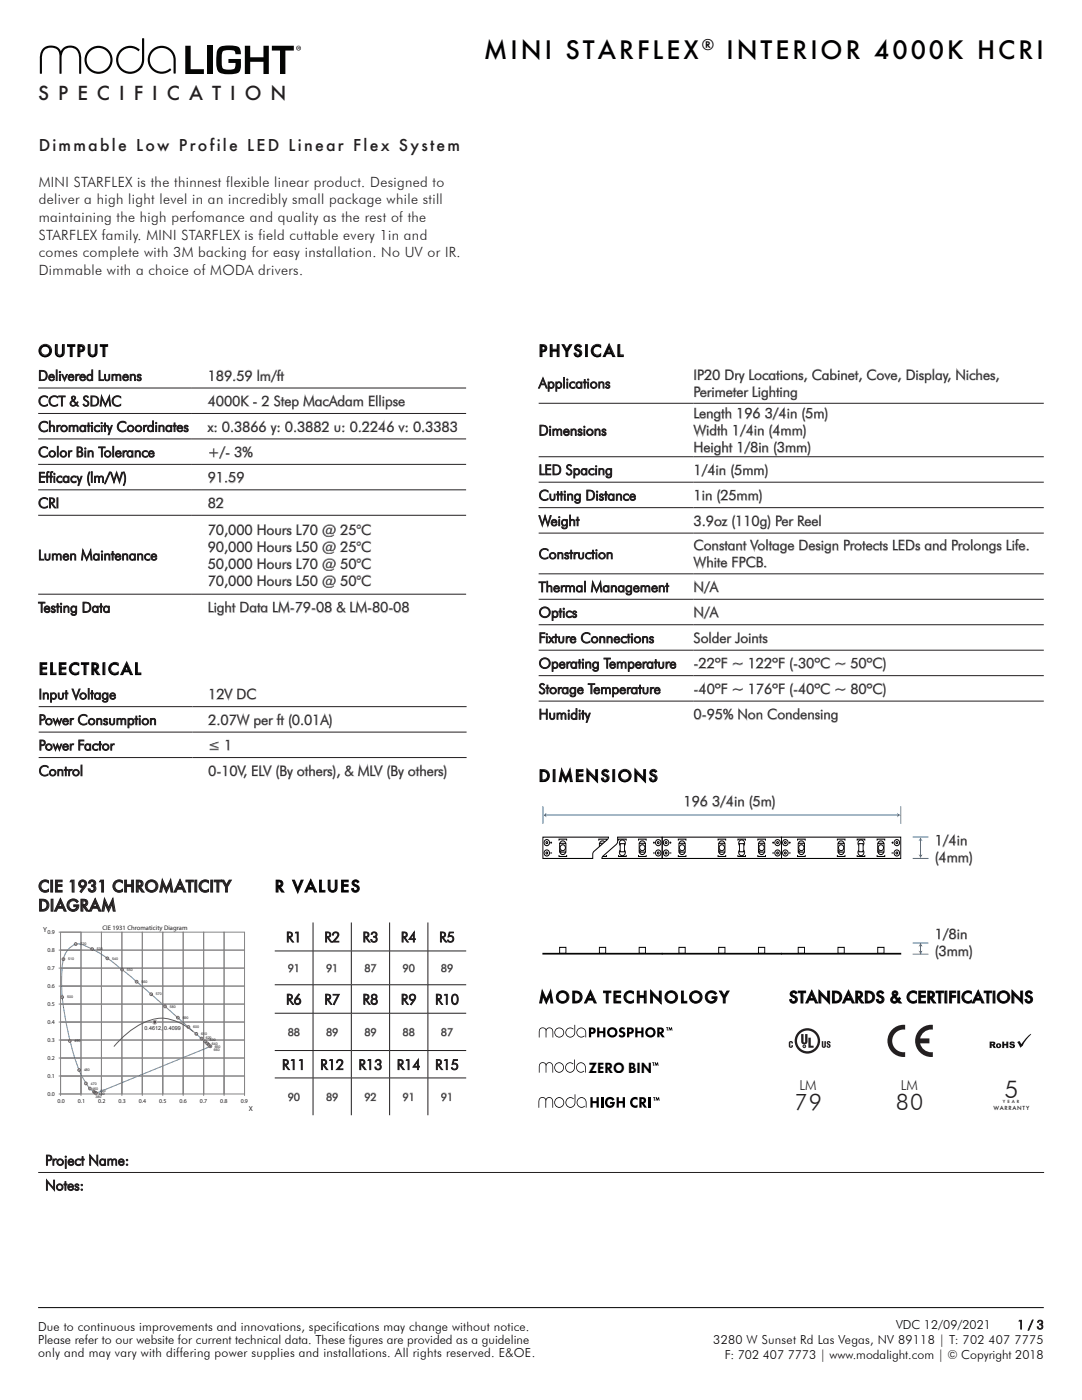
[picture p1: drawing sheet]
<svg xmlns="http://www.w3.org/2000/svg" width="216mm" height="279mm" viewBox="0 0 216 279" stroke-linecap="round" stroke-linejoin="round" font-family="sans-serif">
<g fill="#040503">
<path d="M24.2 9.8a2.66 2.66 0 0 1 3.7 .2l-.2 .2a2.4 2.4 0 0 0-3.9 .7 2.4 2.4 0 0 0 1.9 3.4 2.4 2.4 0 0 0 2.6-2.9v-3.7l.4-.1 .1 4.5a2.8 2.8 0 0 1-4.1 2.3 2.8 2.8 0 0 1-.5-4.6z"/>
<path d="M30.1 10.2a2.79 2.79 0 0 1 3.1-.9 2.79 2.79 0 0 1 1.9 2.6l-.1 2.8-.4-.1v-1.2a3.4 3.4 0 0 0-.9-3.3 2.37 2.37 0 0 0-3.2 .3 2.37 2.37 0 0 0 .2 3.3 2.37 2.37 0 0 0 3.3-.1l.2 .3a2.76 2.76 0 0 1-3.9 .1 2.76 2.76 0 0 1-.2-3.8z"/>
<path d="M8.6 9.7a2.25 2.25 0 0 1 3.5 .5 2.18 2.18 0 0 1 2.7-1 2.18 2.18 0 0 1 1.4 2.5v2.9l-.3 .1-.1-3a1.79 1.79 0 0 0-1.8-2.2 1.79 1.79 0 0 0-1.7 2.2v2.9l-.1 .1-.3-.1v-2.9a1.78 1.78 0 0 0-1.7-2.2 1.78 1.78 0 0 0-1.8 2v3.1l-.3 .1-.1-.1-.1-3.2a2.68 2.68 0 0 1 .7-1.7z"/>
<path d="M37 9.1h1v4.7h2.7v1h-3.7z"/>
<path d="M41.3 9.1h1.1v5.7h-1.1z"/>
<path d="M43.6 9.6a4.2 4.2 0 0 1 3.5-.4 1.26 1.26 0 0 1 1 1.6h-1.1a.71 .71 0 0 0-.9-.8l-1.2 .1a.94 .94 0 0 0-.7 1.2v1.3a1.05 1.05 0 0 0 .3 1.1 1.05 1.05 0 0 0 1.1 .2h.4a.93 .93 0 0 0 1-1.3h-1.4v-.8h2.5a3.6 3.6 0 0 1-.5 2.7 5 5 0 0 1-4-.2 5.7 5.7 0 0 1-.3-4z"/>
<path d="M48.9 9.1h1v2.3h2.7v-2.3h1v5.7h-1v-2.5h-2.7v2.5h-1z"/>
<path d="M54.2 9.1h4.4v1h-1.7v4.7h-1v-4.7h-1.7z"/>
<path d="M17.3 11.9a2.37 2.37 0 0 1 4.7 0 2.37 2.37 0 0 1-4.7 0zM16.9 11.9a2.8 2.8 0 0 0 5.6 0 2.8 2.8 0 0 0-5.6 0z"/>
</g>
<path d="M59.5 9.4v.2h.1zM59.4 9.4h.3l.1 .4-.2-.1-.2 .1zM59.2 9.6a.4 .4 0 0 0 .8 0 .4 .4 0 0 0-.8 0zM59.1 9.6a.5 .5 0 0 1 1 0 .5 .5 0 0 1-1 0z" fill="#231f20"/>
<path d="M7.6 261h200.7" fill="none" stroke="#000001" stroke-width=".2"/>
<g fill="none" stroke="#231f20" stroke-width=".2">
<path d="M7.6 77.4h85.4M7.6 82.5h85.4M7.6 87.6h85.4M7.6 92.7h85.4M7.6 97.8h85.4M107.5 80.5h100.8M107.5 91.2h100.8M107.5 96.2h100.8M7.6 102.8h85.4M7.6 118.6h85.4M107.5 101.3h100.8M107.5 106.4h100.8"/>
<path d="M107.5 114.5h100.8M107.5 119.6h100.8M107.5 124.7h100.8M107.5 129.8h100.8M107.5 134.8h100.8M107.5 139.9h100.8M7.6 234h200.7"/>
</g>
<path d="M107.5 68.5h17v2.7h-17z" fill="#fff"/>
<path d="M7.7 141h85.4M7.7 146.1h85.4M7.7 151.2h85.4" fill="none" stroke="#231f20" stroke-width=".2"/>
<path d="M7.7 184.1h43.6v38.1h-43.6z" fill="#fff"/>
<g fill="none" stroke="#878686" stroke-width=".2">
<path d="M11.7 196.8h4.5M11.7 193.2h4.5M11.7 189.6h4.5M11.7 186h4.5M12.1 186h4.1v3.6h-4.1zM12.1 189.6h4.1v3.6h-4.1zM12.1 193.2h4.1v3.6h-4.1zM12.1 196.8h4.1v3.6h-4.1zM16.2 186h4v3.6h-4zM16.2 189.6h4v3.6h-4zM16.2 193.2h4v3.6h-4zM16.2 196.8h4v3.6h-4z"/>
<path d="M20.2 186h4.1v3.6h-4.1zM20.2 189.6h4.1v3.6h-4.1zM20.2 193.2h4.1v3.6h-4.1zM20.2 196.8h4.1v3.6h-4.1zM24.3 186h4.1v3.6h-4.1zM24.3 189.6h4.1v3.6h-4.1zM24.3 193.2h4.1v3.6h-4.1zM24.3 196.8h4.1v3.6h-4.1zM28.4 186h4.1v3.6h-4.1zM28.4 189.6h4.1v3.6h-4.1zM28.4 193.2h4.1v3.6h-4.1zM28.4 196.8h4.1v3.6h-4.1z"/>
<path d="M32.5 186h4.1v3.6h-4.1zM32.5 189.6h4.1v3.6h-4.1zM32.5 193.2h4.1v3.6h-4.1zM32.5 196.8h4.1v3.6h-4.1zM36.6 186h4v3.6h-4zM36.6 189.6h4v3.6h-4zM36.6 193.2h4v3.6h-4zM36.6 196.8h4v3.6h-4zM40.6 186h4.1v3.6h-4.1zM40.6 189.6h4.1v3.6h-4.1zM40.6 193.2h4.1v3.6h-4.1zM40.6 196.8h4.1v3.6h-4.1z"/>
<path d="M44.7 186h4.1v3.6h-4.1zM44.7 189.6h4.1v3.6h-4.1zM44.7 193.2h4.1v3.6h-4.1zM44.7 196.8h4.1v3.6h-4.1zM11.7 214.7h4.5v4M11.7 211.2h4.5M11.7 207.6h4.5M11.7 204h4.5M11.7 200.4h4.5M11.7 218.3h4.5M12.1 200.4h4.1v3.6h-4.1zM12.1 204h4.1v3.6h-4.1z"/>
<path d="M12.1 207.6h4.1v3.6h-4.1zM12.1 211.2h4.1v3.5h-4.1zM12.1 214.7h4.1v3.6h-4.1zM12.1 214.7v4M16.2 200.4h4v3.6h-4zM16.2 204h4v3.6h-4zM16.2 207.6h4v3.6h-4zM16.2 211.2h4v3.5h-4zM16.2 214.7h4v3.6h-4zM20.2 200.4h4.1v3.6h-4.1zM20.2 204h4.1v3.6h-4.1zM20.2 207.6h4.1v3.6h-4.1z"/>
<path d="M20.2 211.2h4.1v3.5h-4.1zM20.2 214.7h4.1v3.6h-4.1zM20.2 214.7v4M24.3 200.4h4.1v3.6h-4.1zM24.3 204h4.1v3.6h-4.1zM24.3 207.6h4.1v3.6h-4.1zM24.3 211.2h4.1v3.5h-4.1zM24.3 214.7h4.1v3.6h-4.1zM24.3 214.7v4M28.4 214.7v4M28.4 200.4h4.1v3.6h-4.1zM28.4 204h4.1v3.6h-4.1z"/>
<path d="M28.4 207.6h4.1v3.6h-4.1zM28.4 211.2h4.1v3.5h-4.1zM28.4 214.7h4.1v3.6h-4.1zM32.5 200.4h4.1v3.6h-4.1zM32.5 204h4.1v3.6h-4.1zM32.5 207.6h4.1v3.6h-4.1zM32.5 211.2h4.1v3.5h-4.1zM32.5 214.7h4.1v3.6h-4.1zM32.5 214.7v4M36.6 200.4h4v3.6h-4zM36.6 204h4v3.6h-4zM36.6 207.6h4v3.6h-4z"/>
<path d="M36.6 211.2h4v3.5h-4zM36.6 214.7h4v3.6h-4zM36.6 214.7v4M40.6 214.7v4M40.6 200.4h4.1v3.6h-4.1zM40.6 204h4.1v3.6h-4.1zM40.6 207.6h4.1v3.6h-4.1zM40.6 211.2h4.1v3.5h-4.1zM40.6 214.7h4.1v3.6h-4.1zM44.7 200.4h4.1v3.6h-4.1zM44.7 204h4.1v3.6h-4.1zM44.7 207.6h4.1v3.6h-4.1z"/>
<path d="M44.7 211.2h4.1v3.5h-4.1zM44.7 214.7h4.1v3.6h-4.1zM44.7 214.7v4M48.8 214.7v4"/>
</g>
<path d="M38.6 205.9a10.2 10.2 0 0 0-7.1-2.6 14.9 14.9 0 0 0-8.8 5.6" fill="none" stroke="#5a5a5a" stroke-width=".2"/>
<path d="M13.9 189.2a2.27 2.27 0 0 1 2.9-.5 37.4 37.4 0 0 1 9.3 6.2l15.9 13.9-22 9a1.39 1.39 0 0 1-2-.4 19.7 19.7 0 0 1-3.7-8.2 45.9 45.9 0 0 1-1.9-15.6 6.1 6.1 0 0 1 1.5-4.4z" fill="none" stroke="#4c81bf" stroke-width=".2"/>
<g fill="none" stroke="#c83737" stroke-width=".2">
<circle cx="12.4" cy="199" r=".27"/>
<circle cx="12.7" cy="191.4" r=".27"/>
<circle cx="15.1" cy="188.4" r=".27"/>
<circle cx="18.4" cy="189.4" r=".27"/>
<circle cx="21.4" cy="191.3" r=".27"/>
<circle cx="24.4" cy="193.5" r=".27"/>
<circle cx="27.3" cy="195.9" r=".27"/>
<circle cx="30.2" cy="198.4" r=".27"/>
<circle cx="13.9" cy="207.7" r=".27"/>
<circle cx="15.8" cy="213.5" r=".27"/>
<circle cx="17.1" cy="216.2" r=".27"/>
<circle cx="17.9" cy="217.2" r=".27"/>
<circle cx="18.8" cy="217.9" r=".27"/>
<circle cx="18.9" cy="218.1" r=".27"/>
<circle cx="19.2" cy="218.1" r=".27"/>
<circle cx="32.9" cy="200.8" r=".27"/>
<circle cx="35.5" cy="203.1" r=".27"/>
<circle cx="37.6" cy="205" r=".27"/>
<circle cx="39.2" cy="206.3" r=".27"/>
<circle cx="40.2" cy="207.3" r=".27"/>
<circle cx="40.9" cy="207.8" r=".27"/>
<circle cx="41.3" cy="208.2" r=".27"/>
<circle cx="41.6" cy="208.5" r=".27"/>
<circle cx="42" cy="208.8" r=".27"/>
</g>
<circle cx="30.9" cy="204" r=".43" fill="#ee1d23"/>
<circle cx="30.9" cy="204" r=".43" fill="none" stroke="#d8b1b0" stroke-width=".2"/>
<g fill="none" stroke="#231f20" stroke-width=".2">
<path d="M54.8 189.8h38.2M54.8 196.5h38.2M62.5 184.1v5.6M62.5 189.8v6.7M62.5 196.6v5.6M70.1 184.1v5.6M70.1 189.8v6.7M70.1 196.6v5.6M77.7 184.1v5.6M77.7 189.8v6.7M77.7 196.6v5.6M85.4 184.1v5.6"/>
<path d="M85.4 189.8v6.7M85.4 196.6v5.6M54.8 202.2h38.2M54.8 209.7h38.2M54.8 215.1h38.2M62.5 202.3v7.3M62.5 209.7v5.4M62.5 215.2v7.4M70.1 202.3v7.3M70.1 209.7v5.4M70.1 215.2v7.4M77.7 202.3v7.3"/>
<path d="M77.7 209.7v5.4M77.7 215.2v7.4M85.4 202.3v7.3M85.4 209.7v5.4M85.4 215.2v7.4"/>
</g>
<g fill="none" stroke="#040503" stroke-width=".2">
<path d="M109.8 168.2h.4M109.8 170.2h.4M110 168v.4M111.5 167.8v-.3h1.6v.3M111.5 170.6v.3h1.6v-.3M111.7 169.7l.3 .4M111.7 168.3h1.2v1.8h-1.2zM111.7 170.1a.55 .55 0 0 0 .6 .4 .55 .55 0 0 0 .5-.4M111.7 168.3a.55 .55 0 0 1 .6-.5 .55 .55 0 0 1 .5 .5M119.5 167.8v-.3h1.5v.3M119.5 170.6v.3h1.5v-.3M119.6 169.7l.3 .4"/>
<path d="M119.6 168.3h1.3v1.8h-1.3zM119.7 170.1a.55 .55 0 0 0 .5 .4 .55 .55 0 0 0 .6-.4M119.7 168.3a.55 .55 0 0 1 .5-.5 .55 .55 0 0 1 .6 .5M123.4 170.6v.3h1.6v-.3M123.4 167.8v-.3h1.6v.3M123.8 168.4h.8v1.6h-.8zM124.6 169.6a.64 .64 0 0 1 .1 1 .64 .64 0 0 1-1 0 .64 .64 0 0 1 0-.9M124.6 168.7a.64 .64 0 0 0 0-.9 .64 .64 0 0 0-.9 0 .64 .64 0 0 0 .1 .9M127.4 167.8v-.3h1.5v.3M127.4 170.6v.3h1.5v-.3M127.5 169.7l.4 .4M127.5 168.3h1.3v1.8h-1.3z"/>
<path d="M127.6 170.1a.55 .55 0 0 0 .6 .4 .55 .55 0 0 0 .5-.4M127.6 168.3a.55 .55 0 0 1 .6-.5 .55 .55 0 0 1 .5 .5M130.3 168.2h.4M130.3 170.2h.4M130.5 168v.4M132.1 167.1h23.8v4.2h-23.8zM133.6 168.2h.4M133.6 170.2h.4M133.8 168v.4M135.3 167.8v-.3h1.6v.3M135.3 170.6v.3h1.6v-.3M135.5 169.7l.3 .4"/>
<path d="M135.5 168.3h1.2v1.8h-1.2zM135.6 170.1a.55 .55 0 0 0 .5 .4 .55 .55 0 0 0 .5-.4M135.6 168.3a.55 .55 0 0 1 .5-.5 .55 .55 0 0 1 .5 .5M143.3 170.6v.3h1.5v-.3M143.3 167.8v-.3h1.5v.3M143.4 169.7l.3 .4M143.4 168.3h1.3v1.8h-1.3zM143.5 170.1a.55 .55 0 0 0 .5 .4 .55 .55 0 0 0 .6-.4M143.5 168.3a.55 .55 0 0 1 .5-.5 .55 .55 0 0 1 .6 .5M147.2 170.6v.3h1.6v-.3M147.2 167.8v-.3h1.6v.3M147.6 168.4h.8v1.6h-.8z"/>
<path d="M148.4 169.6a.64 .64 0 0 1 .1 1 .64 .64 0 0 1-1 0 .64 .64 0 0 1 .1-.9M148.4 168.7a.64 .64 0 0 0 0-.9 .64 .64 0 0 0-.9 0 .64 .64 0 0 0 .1 .9M151.2 170.6v.3h1.5v-.3M151.2 167.8v-.3h1.5v.3M151.3 169.7l.4 .4M151.3 168.3h1.3v1.8h-1.3zM151.4 170.1a.55 .55 0 0 0 .6 .4 .55 .55 0 0 0 .5-.4M151.4 168.3a.55 .55 0 0 1 .6-.5 .55 .55 0 0 1 .5 .5M154.1 168.2h.4M154.1 170.2h.4M154.3 168v.4M155.9 167.1h23.8v4.2h-23.8z"/>
<path d="M157.4 168.2h.4M157.4 170.2h.4M157.6 168v.4M159.1 170.6v.3h1.6v-.3M159.1 167.8v-.3h1.6v.3M159.3 169.7l.3 .4M159.3 168.3h1.2v1.8h-1.2zM159.4 170.1a.55 .55 0 0 0 .5 .4 .55 .55 0 0 0 .5-.4M159.4 168.3a.55 .55 0 0 1 .5-.5 .55 .55 0 0 1 .5 .5M167.1 170.6v.3h1.5v-.3M167.1 167.8v-.3h1.5v.3M167.2 169.7l.3 .4"/>
<path d="M167.2 168.3h1.3v1.8h-1.3zM167.3 168.3a.55 .55 0 0 1 .5-.5 .55 .55 0 0 1 .6 .5M167.3 170.1a.55 .55 0 0 0 .5 .4 .55 .55 0 0 0 .6-.4M171 170.6v.3h1.6v-.3M171 167.8v-.3h1.6v.3M171.4 168.4h.8v1.6h-.8zM172.2 169.6a.64 .64 0 0 1 .1 1 .64 .64 0 0 1-1 0 .64 .64 0 0 1 .1-.9M172.2 168.7a.64 .64 0 0 0 .1-.9 .64 .64 0 0 0-1 0 .64 .64 0 0 0 .1 .9M175 170.6v.3h1.5v-.3M175 167.8v-.3h1.5v.3M175.1 169.7l.4 .4M175.1 168.3h1.3v1.8h-1.3z"/>
<path d="M175.2 168.3a.55 .55 0 0 1 .6-.5 .55 .55 0 0 1 .5 .5M175.2 170.1a.55 .55 0 0 0 .6 .4 .55 .55 0 0 0 .5-.4M177.9 168.2h.4M177.9 170.2h.4M178.1 168v.4M108.3 190.3h23.8v.1h-23.8zM111.7 189.1h1.2v1.2h-1.2zM119.6 189.1h1.3v1.2h-1.3zM127.5 189.1h1.3v1.2h-1.3zM132.1 190.3h23.8v.1h-23.8zM135.5 189.1h1.2v1.2h-1.2zM143.4 189.1h1.3v1.2h-1.3z"/>
<path d="M151.3 189.1h1.3v1.2h-1.3zM155.9 190.3h23.8v.1h-23.8zM159.3 189.1h1.2v1.2h-1.2zM167.2 189.1h1.3v1.2h-1.3zM175.1 189.1h1.3v1.2h-1.3z"/>
<circle cx="109.1" cy="168.2" r=".57"/>
<circle cx="109.1" cy="170.2" r=".57"/>
<circle cx="109.1" cy="168.2" r=".19"/>
<circle cx="109.1" cy="170.2" r=".19"/>
<circle cx="112.3" cy="169.2" r=".56"/>
<circle cx="120.2" cy="169.2" r=".56"/>
<circle cx="128.1" cy="169.2" r=".56"/>
<circle cx="131.4" cy="168.2" r=".19"/>
<circle cx="131.4" cy="170.2" r=".19"/>
<circle cx="131.4" cy="170.2" r=".57"/>
<circle cx="131.4" cy="168.2" r=".57"/>
<circle cx="132.9" cy="168.2" r=".57"/>
<circle cx="132.9" cy="170.2" r=".57"/>
<circle cx="132.9" cy="168.2" r=".19"/>
<circle cx="132.9" cy="170.2" r=".19"/>
<circle cx="136.1" cy="169.2" r=".56"/>
<circle cx="144" cy="169.2" r=".56"/>
<circle cx="151.9" cy="169.2" r=".56"/>
<circle cx="155.2" cy="168.2" r=".19"/>
<circle cx="155.2" cy="170.2" r=".19"/>
<circle cx="155.2" cy="170.2" r=".57"/>
<circle cx="155.2" cy="168.2" r=".57"/>
<circle cx="156.7" cy="168.2" r=".57"/>
<circle cx="156.7" cy="170.2" r=".57"/>
<circle cx="156.7" cy="168.2" r=".19"/>
<circle cx="156.7" cy="170.2" r=".19"/>
<circle cx="159.9" cy="169.2" r=".56"/>
<circle cx="167.8" cy="169.2" r=".56"/>
<circle cx="175.7" cy="169.2" r=".56"/>
<circle cx="179" cy="168.2" r=".19"/>
<circle cx="179" cy="170.2" r=".19"/>
<circle cx="179" cy="168.2" r=".57"/>
<circle cx="179" cy="170.2" r=".57"/>
</g>
<path d="M118.4 170l2.7-2.4 .3-.5h1.8v.9l-.1 .4-2.9 2.5-.1 .4h-1.8z" fill="#fff"/>
<path d="M108.3 167.1h13.1l-.3 .5-2.7 2.4-.1 1.3h-10zM123.2 167.1h8.9v4.2h-12l.1-.4 2.9-2.5 .1-.4z" fill="none" stroke="#040503" stroke-width=".2"/>
<path d="M108.8 162.7h70.4" fill="none" stroke="#127ec2" stroke-width=".2"/>
<g fill="#127ec2">
<path d="M108.3 162.7l.7-.5-.1 .5 .1 .4z"/>
<path d="M179 162.2l.7 .5-.7 .4 .1-.4z"/>
</g>
<path d="M108.3 160.9v3.5M179.7 160.9v3.5M183.7 167.6v3.2" fill="none" stroke="#127ec2" stroke-width=".2"/>
<g fill="#127ec2">
<path d="M183.3 170.5l.4 .2 .4-.2-.4 .8z"/>
<path d="M183.7 167.1l.4 .8-.4-.2-.4 .2z"/>
</g>
<path d="M182.1 167h3.1M182.1 171.3h3.1M183.7 188.7v1.3" fill="none" stroke="#127ec2" stroke-width=".2"/>
<g fill="#127ec2">
<path d="M183.3 189.7l.4 .2 .4-.2-.4 .8z"/>
<path d="M183.7 188.1l.4 .8-.4-.1-.4 .1z"/>
</g>
<path d="M182.1 188.2h3.1M182.1 190.4h3.1" fill="none" stroke="#127ec2" stroke-width=".2"/>
<g fill="#101110">
<path d="M203 208l.5-.2 .3 .6 1.3-1.6 .7-.5-1.1 1.4-.6 1-.5 .4z"/>
<path d="M200 207.9h.4v.4h.4v-.4h.4v1.3h-.4v-.6h-.4v.6h-.4z"/>
<path d="M201.6 208l.6-.1 .3 .3-.4 .1-.2-.2-.1 .2a.52 .52 0 0 1 .6 .2 .52 .52 0 0 1 0 .6 .62 .62 0 0 1-1-.4h.4a.19 .19 0 0 0 .1 .2 .19 .19 0 0 0 .2-.1 .66 .66 0 0 1-.6-.8z"/>
<path d="M197.5 207.9h.6a.37 .37 0 0 1 .5 .2 .37 .37 0 0 1-.3 .5l.4 .6h-.4l-.4-.6v.6h-.4zM197.9 208.1v.3l.3-.1v-.1z"/>
<path d="M198.7 208.7a.55 .55 0 0 1 1.1 0 .55 .55 0 0 1-1.1 0zM199.1 208.7a.22 .22 0 0 0 .4 0 .22 .22 0 0 0-.4 0z"/>
</g>
<g fill="#231f20">
<path d="M178 205.5a3.2 3.2 0 0 1 2.6-1v1a2.27 2.27 0 0 0-2.6 2.2 2.27 2.27 0 0 0 2.6 2.3v.9a3.2 3.2 0 0 1-3.2-1.8 3.2 3.2 0 0 1 .6-3.6z" fill-rule="evenodd"/>
<path d="M183.5 205.5a3.2 3.2 0 0 1 2.6-1v1a2.27 2.27 0 0 0-2.5 1.7h1.9v1h-1.9a2.27 2.27 0 0 0 2.5 1.8v.9a3.2 3.2 0 0 1-3.2-1.8 3.2 3.2 0 0 1 .6-3.6z" fill-rule="evenodd"/>
</g>
<g fill="#231f20">
<path d="M164 207.8h.3l.1 1.1 .1-1.1h.3v1.1a.43 .43 0 0 1-.5 .2 .43 .43 0 0 1-.3-.4z"/>
<path d="M165 207.9a.4 .4 0 0 1 .5-.1 .4 .4 0 0 1 .2 .4h-.3l-.1-.2v.2a.47 .47 0 0 1 .4 .5 .47 .47 0 0 1-.6 .4l-.2-.4h.3l.1 .2 .1-.1-.4-.5z"/>
<path d="M159.9 206.4h.4v1.5l.2 .2 .2-.2v-1.5h.4v1.4a.63 .63 0 0 1-.6 .6 .63 .63 0 0 1-.6-.6z"/>
<path d="M161.3 207.1h.5v1.6h.5v.4h-1z"/>
<path d="M159 207.7a2.1 2.1 0 0 0 4.2 0 2.1 2.1 0 0 0-4.2 0zM158.6 207.7a2.54 2.54 0 0 1 5 0 2.54 2.54 0 0 1-5 0z"/>
<path d="M160.4 208.7v.3v-.2l.2 .2v-.3zM160.4 208.7l.1 .1z"/>
</g>
<circle cx="160.5" cy="208.8" r=".27" fill="none" stroke="#231f20" stroke-width=".2"/>
<path d="M157.6 207.8a.43 .43 0 0 1 .4 0 .43 .43 0 0 1 .2 .4h-.3v-.2h-.2v.9l.2-.1v-.2h.3v.3a.47 .47 0 0 1-.8 0v-.7z" fill="#231f20"/>
<g fill="#000">
<path d="M107.7 219.2a.77 .77 0 0 1 1.2 .2 .77 .77 0 0 1 1-.4 .77 .77 0 0 1 .5 .9v1.1l-.1 .1-.1-1.2a.64 .64 0 0 0-.6-.8 .64 .64 0 0 0-.6 .8l-.1 1.2-.1-.1v-.7a.89 .89 0 0 0-.6-1.2l-.3 .1-.3 .3v1.5h-.2a2.68 2.68 0 0 1 .3-1.8zM107.7 212.2a.76 .76 0 0 1 1.3 .2 .75 .75 0 0 1 .9-.4 .75 .75 0 0 1 .5 .9v1.1l-.1 .1-.1-1.2a.63 .63 0 0 0-.6-.8 .63 .63 0 0 0-.6 .8v1.2l-.1-.1v-.7a.87 .87 0 0 0-.6-1.2l-.3 .1-.3 .4v1.4h-.2a2.62 2.62 0 0 1 .2-1.8zM107.7 205.3a.78 .78 0 0 1 1.3 .2 .76 .76 0 0 1 .9-.4 .76 .76 0 0 1 .5 .9v1l-.1 .1-.1-1.1a.63 .63 0 0 0-.6-.8 .63 .63 0 0 0-.6 .8v1.1l-.1-.1v-.7a.74 .74 0 0 0-.1-.8 .74 .74 0 0 0-.7-.3l-.4 .4v1.4h-.2a2.43 2.43 0 0 1 .2-1.7zM113.1 212.3a.88 .88 0 0 1 1.3 0v.1a1.02 1.02 0 0 0-1.4 .3 .85 .85 0 0 0 .7 1.2 .85 .85 0 0 0 .9-1.1v-1.3l.1-.1v1.7a1 1 0 0 1-1.4 .9 1 1 0 0 1-.2-1.7zM113.1 205.4a.92 .92 0 0 1 1.4 0h-.1a.89 .89 0 0 0-1 0 .89 .89 0 0 0-.4 1 .9 .9 0 0 0 1.2 .3 .9 .9 0 0 0 .4-1.2v-.9l.1-.1 .1 1.6a.99 .99 0 0 1-1.4 .9 .99 .99 0 0 1-.3-1.6zM113.2 219.2a.7 .7 0 0 1 1.2 .1 1.04 1.04 0 0 0-1.4 .4 .87 .87 0 0 0 .8 1.2 .87 .87 0 0 0 .9-1.1v-1.4h.1v1.7a1.03 1.03 0 0 1-1.5 .8 1.03 1.03 0 0 1-.1-1.7zM115.2 212.3a.96 .96 0 0 1 1.1-.2 .96 .96 0 0 1 .6 .9v1h-.2a1.76 1.76 0 0 0-.5-1.8 .86 .86 0 0 0-1.1 1 .86 .86 0 0 0 1.4 .5l.1 .1a.99 .99 0 0 1-1.5 0 .99 .99 0 0 1 .1-1.5zM115.3 205.4a.97 .97 0 0 1 1.1-.3 .97 .97 0 0 1 .6 1v.9h-.2a1.65 1.65 0 0 0-.5-1.7 .84 .84 0 0 0-1.1 .9 .84 .84 0 0 0 1.4 .5v.1a.97 .97 0 0 1-1.4 0 .97 .97 0 0 1 .1-1.4zM117.8 219h.5v.8h.7v-.8h.5v2.1h-.5v-.9h-.7v.9h-.5zM119.2 205.1h.4v.7h.8v-.7h.4v1.9h-.4v-.8h-.8v.8h-.4zM121 219.2a1.01 1.01 0 0 1 1.6 .2l-.4 .3a.6 .6 0 0 0-.9-.2 .6 .6 0 0 0 0 .9 .52 .52 0 0 0 .5 .3 .52 .52 0 0 0 .4-.4h-.5v-.4h1a1.03 1.03 0 0 1-1.3 1.1 1.03 1.03 0 0 1-.6-1.6zM123 219h.5v.8h.8v-.8h.4v2.1h-.4v-.9h-.8v.9h-.5z"/>
<path d="M123.7 205.2l.5-.2 .5 .2-.2 .3h-.5v.2a.73 .73 0 0 1 .7 1.1 .73 .73 0 0 1-1.3 0l.3-.4a.32 .32 0 0 0 .4 .3 .32 .32 0 0 0 .2-.4 .68 .68 0 0 1-.7-.4 .68 .68 0 0 1 .1-.7zM126.8 205.1h.4v.7h.8v-.7h.4v1.9h-.4v-.8h-.8v.8h-.4zM115.5 219.2a.98 .98 0 0 1 1-.1 .98 .98 0 0 1 .5 .9v1h-.1a1.8 1.8 0 0 0-.5-1.8 .88 .88 0 0 0-1.2 1 .88 .88 0 0 0 1.4 .5l.1 .1a1.02 1.02 0 0 1-1.5-.1 1.02 1.02 0 0 1 .3-1.5zM126 219.2l.5-.2h.5h.2v.6a.6 .6 0 0 0-.8 0 .6 .6 0 0 0 0 .8 .6 .6 0 0 0 .8 0v.6a1.08 1.08 0 0 1-1.3-.4 1.08 1.08 0 0 1 .1-1.4z"/>
<path d="M110.7 213.1a.85 .85 0 0 1 1.7 0 .85 .85 0 0 1-1.7 0zM110.6 213a1.01 1.01 0 0 0 2 0 1.01 1.01 0 0 0-2 0z"/>
<path d="M110.8 206.1a.84 .84 0 0 1 1.6 0 .84 .84 0 0 1-1.6 0zM110.6 206.1a1 1 0 0 0 2 0 1 1 0 0 0-2 0z"/>
<path d="M118 205.4v.6a.31 .31 0 0 0 .4-.3 .31 .31 0 0 0-.4-.3zM117.5 205.1h.7a.67 .67 0 0 1 .7 .7 .67 .67 0 0 1-.9 .5v.7h-.5z"/>
<path d="M121.6 206a.61 .61 0 0 0 1.2 0 .61 .61 0 0 0-1.2 0zM121.1 206a1.05 1.05 0 0 1 2.1 0 1.05 1.05 0 0 1-2.1 0z"/>
<path d="M125.6 205.4v.6a.31 .31 0 0 0 .4-.3 .31 .31 0 0 0-.4-.3zM125.1 205.1h.7a.67 .67 0 0 1 .7 .7 .67 .67 0 0 1-.9 .5v.7h-.5z"/>
<path d="M128 219.3v.6a.31 .31 0 0 0 .5-.3 .31 .31 0 0 0-.5-.3zM127.6 219h.7a.64 .64 0 0 1 .6 .5 .64 .64 0 0 1-.4 .7l.6 .9h-.6l-.5-.9v.9h-.4z"/>
<path d="M129.2 206a.61 .61 0 0 0 1.2 0 .61 .61 0 0 0-1.2 0zM128.7 206a1.05 1.05 0 0 1 2.1 0 1.05 1.05 0 0 1-2.1 0z"/>
<path d="M130.7 212h.2l.1 .4 .2-.4h.1l.1 .7h-.2v-.4l-.2 .4-.2-.4v.4h-.2zM130.2 212h.4v.2h-.1v.5h-.2v-.5h-.1z"/>
<path d="M130.9 219h.2l.1 .4 .2-.4h.1l.1 .7h-.1l-.1-.4-.2 .4-.2-.4v.4h-.2zM130.3 219h.5v.1h-.2v.6h-.1v-.6h-.2z"/>
<path d="M131.6 205.4v.5a.3 .3 0 0 0 .4-.2 .3 .3 0 0 0-.4-.3zM131.2 205.1h.6a.6 .6 0 0 1 .7 .4 .6 .6 0 0 1-.4 .7l.5 .8h-.5l-.5-.8v.8h-.4z"/>
<path d="M133.5 205h.2l.1 .4 .1-.4h.2l.1 .7h-.2v-.4l-.2 .4-.2-.4v.4h-.2zM132.9 205h.5v.2h-.2v.5h-.1v-.5h-.2z"/>
<path d="M110.7 220a.9 .9 0 0 1 1.8 0 .9 .9 0 0 1-1.8 0zM110.6 220a1.03 1.03 0 0 0 2 0 1.03 1.03 0 0 0-2 0z"/>
</g>
<path d="M120.1 219v2.1M129.6 219v2.1" fill="none" stroke="#000" stroke-width=".45"/>
<g font-size="6.2" fill="#231f20">
<text x="141.6" y="197.7">10</text>
<text x="153.5" y="197.7">10</text>
<text x="155.9" y="197.6">10</text>
</g>
<g font-size="5.2" fill="#231f20">
<text x="162.9" y="208.2">24</text>
<text x="174.9" y="208.2">24</text>
<text x="177.2" y="208.1">24</text>
</g>
<g font-size="4.9" fill="#000001">
<text x="96.5" y="11.7">MINI STARFLEX</text>
<text x="145" y="11.7">INTERIOR 4000K HCRI</text>
</g>
<text font-size="4.9" fill="#231f20" x="198.1" y="219.2">55</text>
<g font-size="4.5" fill="#231f20">
<text x="130.7" y="219.2">ETL CEEEL</text>
<text x="154.9" y="219.2">EE</text>
<text x="158.5" y="221.5">79</text>
<text x="172.8" y="221.4">7980</text>
<text x="181.1" y="221.4">80</text>
</g>
<text font-size="3.8" fill="#231f20" x="7.6" y="20">S P E C I F I C A T I O N</text>
<g font-size="3.4" fill="#231f20">
<text x="160.4" y="218.1">ONE</text>
<text x="160.5" y="221.6">B I N</text>
<text x="162.8" y="218">ONE</text>
<text x="162.8" y="221.5">B I N</text>
<text x="148.5" y="233.6">B I N</text>
<text x="160.5" y="233.6">B I N</text>
</g>
<g font-size="3.2" fill="#231f20">
<text x="7.7" y="30.2">Dimmable Low Profile LED Linear Flex System</text>
<text x="7.6" y="71.2">OUTPUT</text>
<text x="107.5" y="71.2">PHYSICAL</text>
<text x="7.7" y="134.6">ELECTRICAL</text>
<text x="107.5" y="156">DIMENSIONS</text>
<text x="7.6" y="178">CIE 1931 CHROMATICITY</text>
<text x="54.8" y="178">R VALUES</text>
<text x="7.6" y="181.8">DIAGRAM</text>
<text x="107.5" y="200.2">MODA TECHNOLOGY</text>
<text x="157.4" y="200.2">STANDARDS &amp; CERTIFICATIONS</text>
<text x="154.2" y="208.4">EMC</text>
<text x="156.5" y="208.3">EMC</text>
</g>
<text font-size="3.1" x="117.4" y="214.1">ZERO BIN</text>
<text font-size="2.9" fill="#000001" x="140" y="10">®</text>
<g font-size="2.8" fill="#231f20">
<text x="7.7" y="37.3">MINI STARFLEX is the thinnest flexible linear product. Designed to</text>
<text x="7.7" y="40.8">deliver a high light level in an incredibly small package while still</text>
<text x="7.7" y="44.3">maintaining the high perfomance and quality as the rest of the</text>
<text x="7.7" y="47.8">STARFLEX family. MINI STARFLEX is field cuttable every 1in and</text>
<text x="7.7" y="51.4">comes complete with 3M backing for easy installation. No UV or IR.</text>
<text x="7.7" y="54.9">Dimmable with a choice of MODA drivers.</text>
<text x="7.6" y="75.9">Delivered Lumens</text>
<text x="107.5" y="77.5">Applications</text>
<text x="7.6" y="81">CCT &amp; SDMC</text>
<text x="7.6" y="86.1">Chromaticity Coordinates</text>
<text x="107.5" y="86.9">Dimensions</text>
<text x="7.6" y="91.2">Color Bin Tolerance</text>
<text x="107.5" y="94.8">LED Spacing</text>
<text x="7.6" y="96.3">Efficacy (lm/W)</text>
<text x="7.6" y="101.4">CRI</text>
<text x="107.5" y="99.8">Cutting Distance</text>
<text x="107.5" y="104.9">Weight</text>
<text x="7.6" y="111.8">Lumen Maintenance</text>
<text x="107.5" y="111.5">Construction</text>
<text x="107.5" y="118.1">Thermal Management</text>
<text x="7.6" y="122.2">Testing Data</text>
<text x="107.5" y="123.2">Optics</text>
<text x="107.5" y="128.3">Fixture Connections</text>
<text x="107.5" y="133.4">Operating Temperature</text>
<text x="7.7" y="139.5">Input Voltage</text>
<text x="107.5" y="138.5">Storage Temperature</text>
<text x="107.5" y="143.6">Humidity</text>
<text x="7.7" y="144.6">Power Consumption</text>
<text x="7.7" y="149.7">Power Factor</text>
<text x="7.7" y="154.8">Control</text>
<text x="57.1" y="188">R1</text>
<text x="64.7" y="188">R2</text>
<text x="72.4" y="188">R3</text>
<text x="80" y="188">R4</text>
<text x="87.6" y="188">R5</text>
<text x="57.1" y="200.4">R6</text>
<text x="64.7" y="200.4">R7</text>
<text x="72.4" y="200.4">R8</text>
<text x="80" y="200.4">R9</text>
<text x="86.8" y="200.4">R10</text>
<text x="56.3" y="213.5">R11</text>
<text x="63.9" y="213.5">R12</text>
<text x="71.6" y="213.5">R13</text>
<text x="79.2" y="213.5">R14</text>
<text x="86.8" y="213.5">R15</text>
<text x="9" y="232.6">Project Name:</text>
<text x="9" y="237.5">Notes:</text>
</g>
<g font-size="2.8" fill="#a8a9ad">
<text x="41.5" y="75.9">189.59 lm/ft</text>
<text x="138.4" y="75.8">IP20 Dry Locations, Cabinet, Cove, Display, Niches,</text>
<text x="41.5" y="81">4000K - 2 Step MacAdam Ellipse</text>
<text x="138.4" y="79.2">Perimeter Lighting</text>
<text x="138.4" y="83.5">Length 196 3/4in (5m)</text>
<text x="41.5" y="86.1">x: 0.3866 y: 0.3882 u: 0.2246 v: 0.3383</text>
<text x="138.4" y="86.9">Width 1/4in (4mm)</text>
<text x="41.5" y="91.2">+/- 3%</text>
<text x="138.4" y="90.3">Height 1/8in (3mm)</text>
<text x="138.4" y="94.8">1/4in (5mm)</text>
<text x="41.5" y="96.3">91.59</text>
<text x="41.5" y="101.4">82</text>
<text x="138.4" y="99.8">1in (25mm)</text>
<text x="41.5" y="106.7">70,000 Hours L70 @ 25°C</text>
<text x="138.4" y="104.9">3.9oz (110g) Per Reel</text>
<text x="41.5" y="110.1">90,000 Hours L50 @ 25°C</text>
<text x="41.5" y="113.5">50,000 Hours L70 @ 50°C</text>
<text x="138.4" y="109.8">Constant Voltage Design Protects LEDs and Prolongs Life.</text>
<text x="138.4" y="113.2">White FPCB.</text>
<text x="41.5" y="116.9">70,000 Hours L50 @ 50°C</text>
<text x="138.4" y="118.1">N/A</text>
<text x="41.5" y="122.2">Light Data LM-79-08 &amp; LM-80-08</text>
<text x="138.4" y="123.2">N/A</text>
<text x="138.4" y="128.3">Solder Joints</text>
<text x="138.4" y="133.4">-22ºF ~ 122ºF (-30ºC ~ 50ºC)</text>
<text x="41.6" y="139.5">12V DC</text>
<text x="138.4" y="138.5">-40ºF ~ 176ºF (-40ºC ~ 80ºC)</text>
<text x="138.4" y="143.6">0-95% Non Condensing</text>
<text x="41.6" y="144.6">2.07W per ft (0.01A)</text>
<text x="41.6" y="149.7">≤ 1</text>
<text x="41.6" y="154.8">0-10V, ELV (By others), &amp; MLV (By others)</text>
<text x="136.4" y="160.9">196 3/4in (5m)</text>
<text x="186.5" y="168.7">1/4in</text>
<text x="186.5" y="172.1">(4mm)</text>
<text x="186.5" y="187.4">1/8in</text>
<text x="186.5" y="190.8">(3mm)</text>
</g>
<g font-size="2.7" fill="#231f20">
<text x="173.6" y="208.5">277</text>
<text x="174.1" y="204.7">100</text>
<text x="185.5" y="208.5">27277</text>
<text x="159.5" y="217.6">LM</text>
<text x="178.6" y="219.3">H</text>
<text x="179.8" y="217.6">LMLM R R</text>
<text x="180.3" y="220.1">S</text>
</g>
<g font-size="2.5" fill="#000001">
<text x="7.6" y="265.6">Due to continuous improvements and innovations, specifications may change without notice.</text>
<text x="7.6" y="268.3">Please refer to our website for current technical data. These figures are provided as a guideline</text>
<text x="142.3" y="268.2">3280 W Sunset Rd Las Vegas, NV 89118 | T: 702 407 7775</text>
<text x="178.8" y="265.2">VDC 12/09/2021</text>
<text x="7.6" y="270.9">only and may vary with differing power supplies and installations. All rights reserved. E&amp;OE.</text>
<text x="144.6" y="271.1">F: 702 407 7773 | www.modalight.com | © Copyright 2018</text>
</g>
<text font-size="2.5" fill="#231f20" x="203" y="265.2">1 / 3</text>
<g font-size="2.1" fill="#a8a9ad">
<text x="57.4" y="194">91</text>
<text x="65.1" y="194">91</text>
<text x="72.7" y="194">87</text>
<text x="80.3" y="194">90</text>
<text x="88" y="194">89</text>
<text x="57.4" y="206.7">88</text>
<text x="65.1" y="206.7">89</text>
<text x="72.7" y="206.7">89</text>
<text x="80.3" y="206.7">88</text>
<text x="88" y="206.7">87</text>
<text x="57.4" y="219.7">90</text>
<text x="65.1" y="219.7">89</text>
<text x="72.7" y="219.7">92</text>
<text x="80.3" y="219.7">91</text>
<text x="88" y="219.7">91</text>
</g>
<g font-size="1.6" fill="#231f20">
<text x="142.6" y="199.1">y e a r</text>
<text x="154.5" y="199.1">y e a r</text>
<text x="156.8" y="199">y e a r</text>
<text x="175.9" y="206">to</text>
</g>
<g font-size="1.4" fill="#231f20">
<text x="8.6" y="186">Y</text>
<text x="49.7" y="221.7">X</text>
</g>
<text font-size="1.3" fill="#231f20" x="20.4" y="185.6">CIE 1931 Chromaticity Diagram</text>
<g font-size="1.2" fill="#231f20">
<text x="9.5" y="186.4">0.9</text>
<text x="9.5" y="190">0.8</text>
<text x="9.5" y="193.6">0.7</text>
<text x="9.5" y="197.2">0.6</text>
<text x="9.5" y="200.7">0.5</text>
<text x="141" y="200.7">WARRANT Y</text>
<text x="152.9" y="200.7">WARRANT Y</text>
<text x="155.3" y="200.6">WARRANT Y</text>
<text x="9.5" y="204.3">0.4</text>
<text x="9.5" y="207.9">0.3</text>
<text x="162.3" y="210">APPROVED</text>
<text x="174.2" y="210">APPROVED</text>
<text x="176.6" y="209.9">APPROVED UNIVERSAL</text>
<text x="9.5" y="211.5">0.2</text>
<text x="9.5" y="215.1">0.1</text>
<text x="172.5" y="210.1">UNIVERSAL</text>
<text x="9.5" y="218.7">0.0</text>
<text x="11.5" y="220.2">0.0</text>
<text x="15.5" y="220.2">0.1</text>
<text x="19.6" y="220.2">0.2</text>
<text x="23.6" y="220.2">0.3</text>
<text x="27.7" y="220.2">0.4</text>
<text x="31.8" y="220.2">0.5</text>
<text x="35.8" y="220.2">0.6</text>
<text x="39.9" y="220.2">0.7</text>
<text x="44" y="220.2">0.8</text>
<text x="48" y="220.2">0.9</text>
</g>
<g font-size="1.1" fill="#231f20">
<text x="28.9" y="205.6">0.4612, 0.4099</text>
<text x="154.2" y="210.3">STANDARD</text>
<text x="156.5" y="210.2">STANDARD</text>
<text x="153.8" y="221.4">APPROVED</text>
<text x="174.8" y="221.5">APPROVED</text>
<text x="184" y="221.6">WARRANT Y</text>
<text x="189.1" y="221.4">APPROVEDWARRANT Y</text>
<text x="198.3" y="221.5">WARRANT Y</text>
</g>
<g font-size=".8" fill="#231f20">
<text x="197.8" y="220.2">Y E A R</text>
<text x="200.1" y="220.1">Y E A R</text>
</g>
<g font-size=".7" fill="#231f20">
<text x="13.6" y="191.7">510</text>
<text x="16.1" y="188.7">520</text>
<text x="19.3" y="189.7">530</text>
<text x="22.4" y="191.5">540</text>
<text x="25.3" y="193.7">550</text>
<text x="28.2" y="196.2">560</text>
<text x="13.4" y="199.3">500</text>
<text x="31.1" y="198.7">570</text>
<text x="33.9" y="201.1">580</text>
<text x="36.5" y="203.4">590</text>
<text x="14.9" y="208">490</text>
<text x="38.6" y="205.2">600</text>
<text x="40.1" y="206.6">610</text>
<text x="41" y="207.3">620</text>
<text x="41.8" y="207.8">630</text>
<text x="42.3" y="208.5">640</text>
<text x="42.7" y="209.8">660</text>
<text x="42.8" y="209.1">650</text>
<text x="16.8" y="213.8">480</text>
<text x="18.1" y="216.5">470</text>
<text x="18.4" y="217.5">460</text>
<text x="19.1" y="219.2">380</text>
<text x="19.7" y="218.5">430</text>
<text x="20" y="217.9">440</text>
</g>
</svg>
